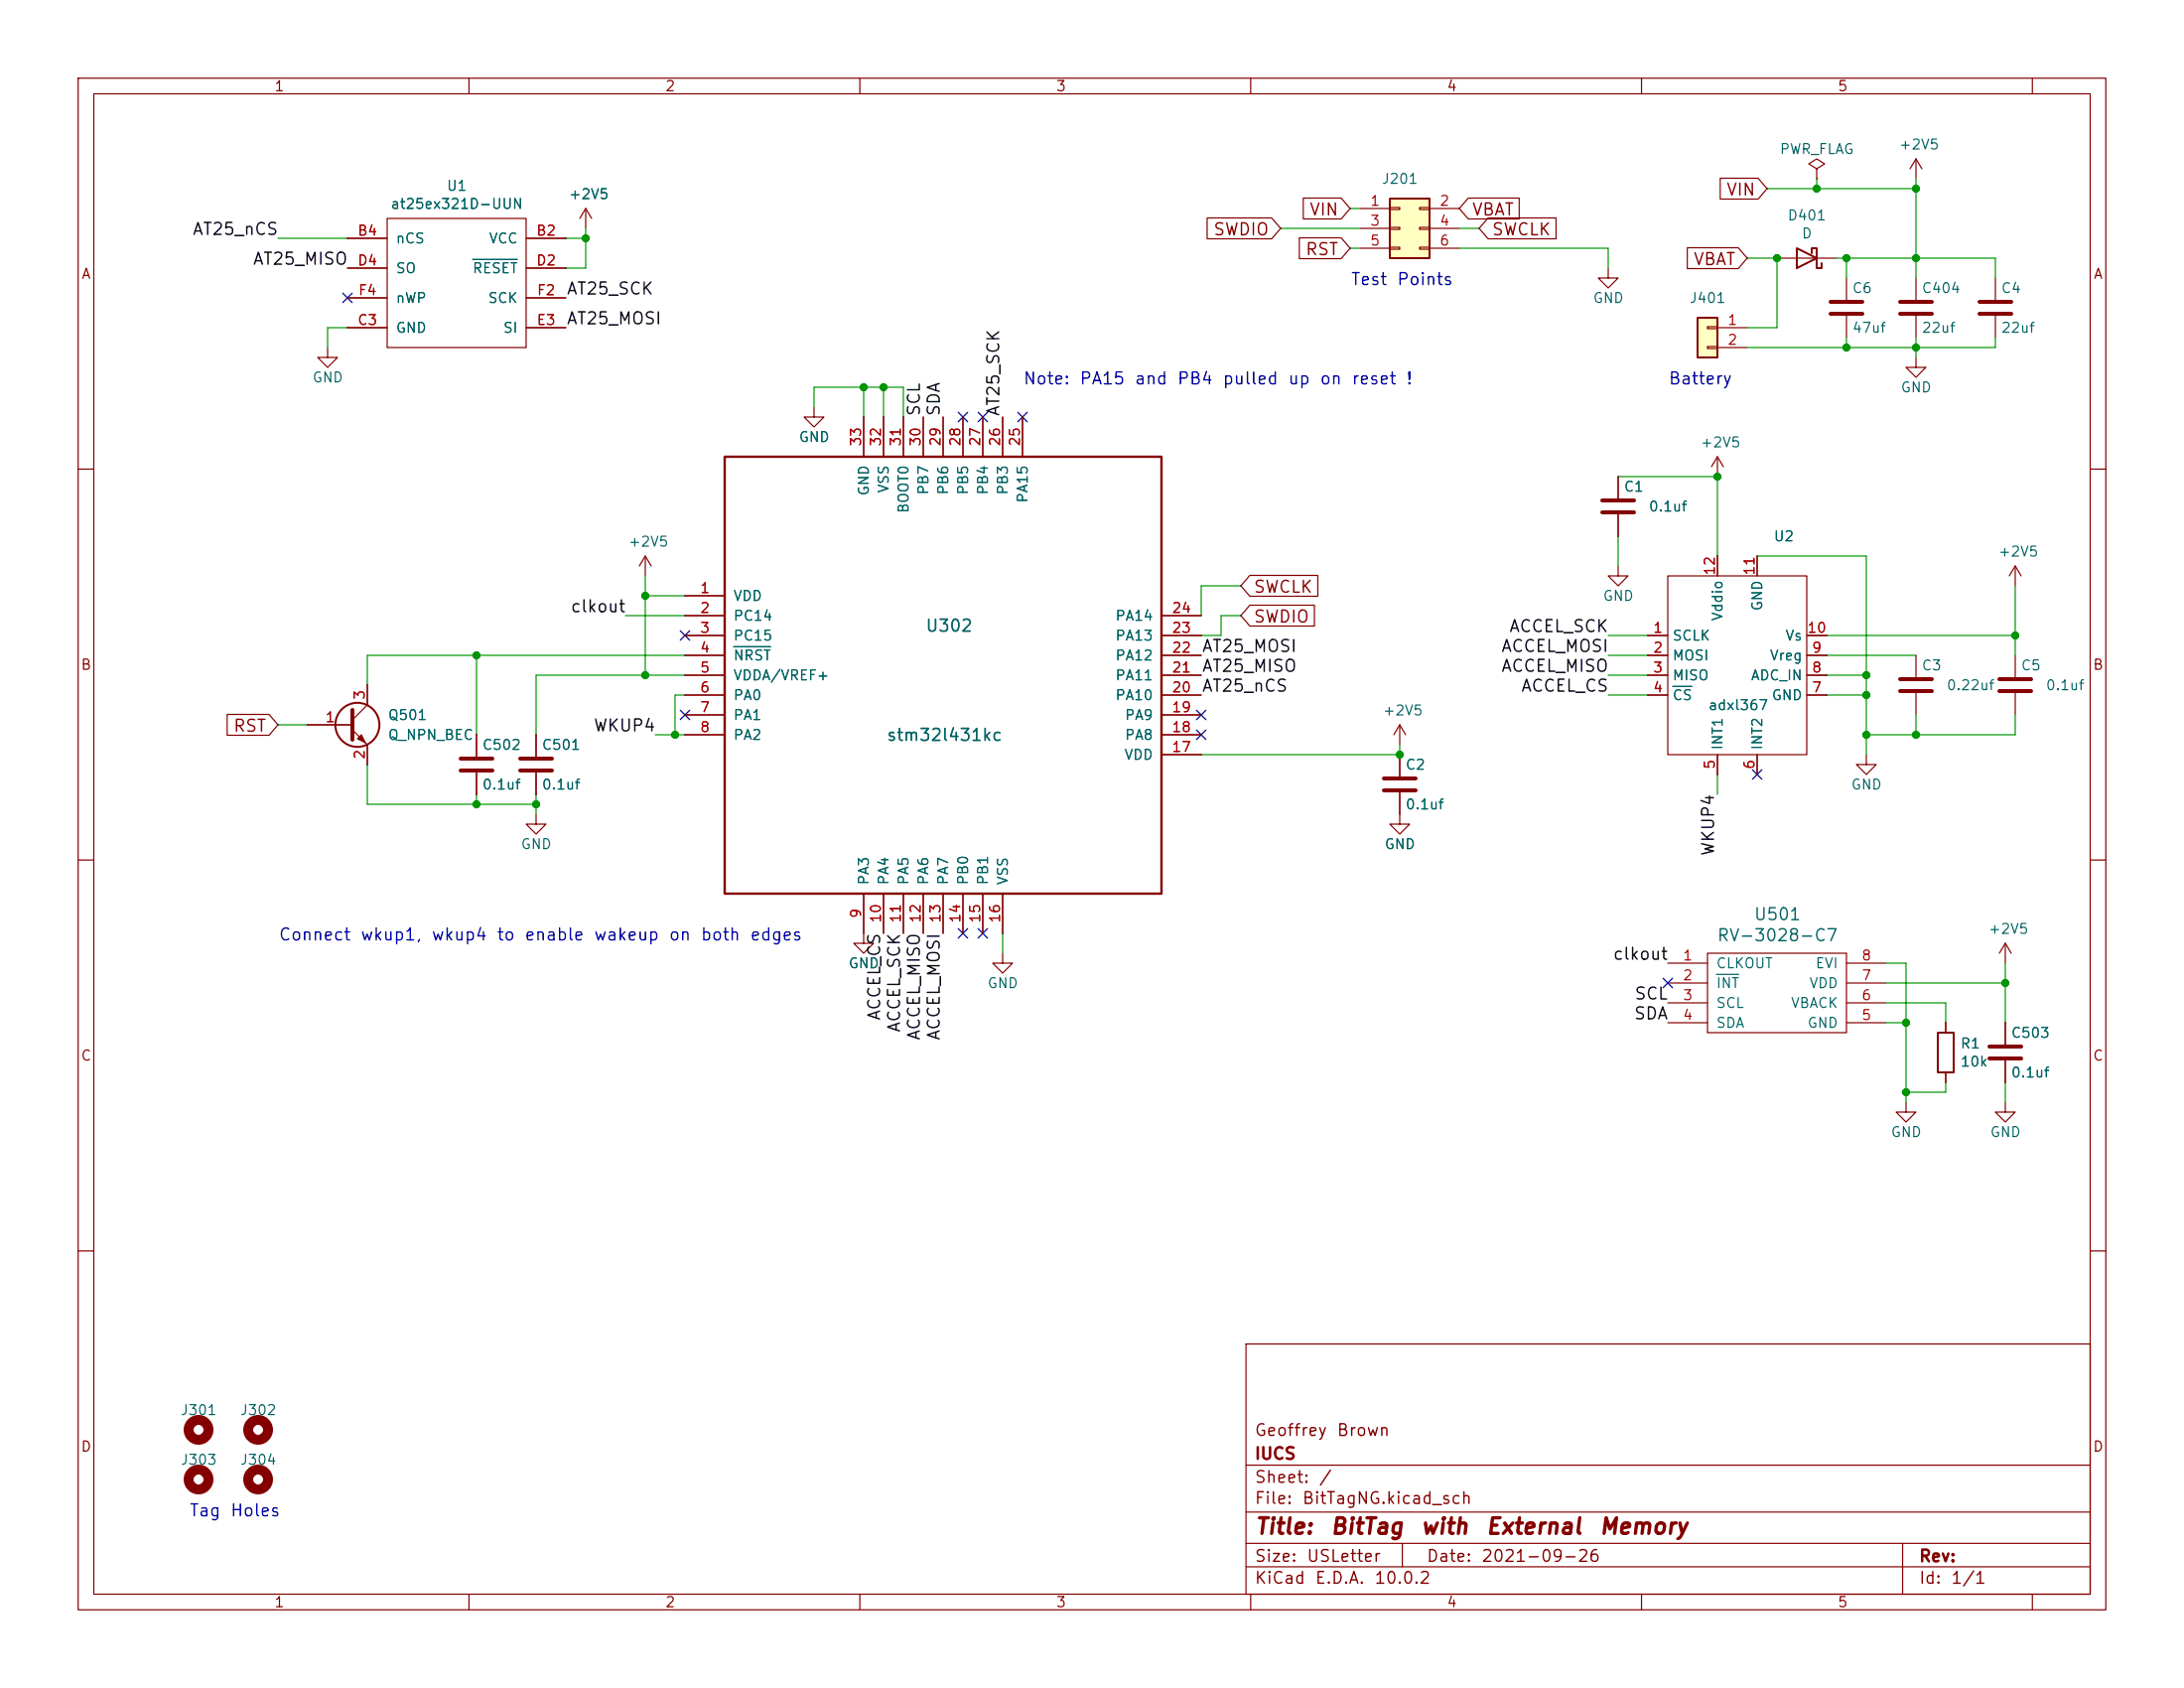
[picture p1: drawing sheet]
<svg xmlns="http://www.w3.org/2000/svg" width="279mm" height="216mm" viewBox="0 0 279 216" stroke-linecap="round" stroke-linejoin="round" font-family="sans-serif">
<g fill="none" stroke="#840000" stroke-width=".15">
<path d="M10 10h259.4v195.9h-259.4zM12 12h255.4v191.9h-255.4zM60 10v2M110 10v2M160 10v2M210 10v2M260 10v2M44.4 30.5h5.1M44.4 34.3h5.1M44.4 38.1h5.1M49.5 27.9h17.8v16.6h-17.8zM67.3 30.5h5.1"/>
<path d="M67.3 34.3h5.1M67.3 38.1h5.1M74.9 26.7l-.7 1.2M74.9 26.7l.8 1.2M74.9 26.7v2.5M205.7 34.3v1.3h1.3l-1.3 1.2-1.2-1.2h1.2M245.1 35.6v2.8M41.9 44.5v1.2h1.3l-1.3 1.3-1.3-1.3h1.3M44.4 41.9h5.1M67.3 41.9h5.1M219.7 58.4l-.8 1.3M219.7 58.4l.8 1.3"/>
<path d="M219.7 58.4v2.6M245.1 40.4v2.8M10 60h2M82.5 71.1l-.7 1.3M82.5 71.1l.8 1.3M82.5 71.1v2.6M207 72.4v1.3h1.3l-1.3 1.2-1.3-1.2h1.3M207 61v2.8M207 65.8v2.8M213.4 73.7h17.7v22.8h-17.7zM219.7 71.1v2.6M224.8 71.1v2.6"/>
<path d="M267.4 60h2M39.4 92.7h5.7M45.1 93.3l1.9 2v2.5M47 87.6v2.6l-1.9 1.9M61 94v2.8M61 98.8v2.8M68.6 94v2.8M68.6 98.8v2.8M179.1 92.7v2.6M179.1 96.5v2.8M179.1 92.7l-.8 1.3M179.1 92.7l.7 1.3"/>
<path d="M210.8 81.3h2.6M210.8 83.8h2.6M210.8 86.4h2.6M210.8 88.9h2.6M219.7 96.5v2.6M224.8 96.5v2.6M231.1 81.3h2.6M231.1 83.8h2.6M231.1 86.4h2.6M231.1 88.9h2.6M238.8 96.5v1.3h1.2l-1.2 1.3-1.3-1.3h1.3M257.8 83.8v2.8"/>
<path d="M257.8 88.6v2.8M10 110h2M68.6 104.1v1.3h1.2l-1.2 1.3-1.3-1.3h1.3M110.5 119.4v1.3h1.3l-1.3 1.2-1.3-1.2h1.3M179.1 101.3v4.1h1.2l-1.2 1.3-1.3-1.3h1.3M267.4 110h2M128.3 121.9v1.3h1.2l-1.2 1.3-1.3-1.3h1.3M10 160h2M159.4 171.9h108v32h-108zM267.4 160h2M159.4 197.4h108M159.4 193.4h108"/>
<path d="M159.4 187.4h108M179.4 197.4v3M243.4 197.4v6.5M60 203.9v2M110 203.9v2M159.4 200.4h108M160 203.9v2M210 203.9v2M260 203.9v2"/>
</g>
<g fill="none" stroke="#840000" stroke-width=".51">
<path d="M243.1 38.6h4M243.1 40.1h4M205 64h4M205 65.5h4M45.1 90.8v3.8M58.9 97h4.1M58.9 98.6h4.1M66.5 97h4.1M66.5 98.6h4.1M177 99.6h4.1M255.8 86.9h4M255.8 88.4h4"/>
<path d="M177 101.1h4.1"/>
</g>
<g fill="none" stroke="#840000" stroke-width="1.3">
<circle cx="25.4" cy="189.2" r="1.27"/>
<circle cx="25.4" cy="182.9" r="1.27"/>
<circle cx="33" cy="189.2" r="1.27"/>
<circle cx="33" cy="182.9" r="1.27"/>
</g>
<path d="M60.5 33.2h5.7M214 87.8h2.4" fill="none" stroke="#006464" stroke-width=".15"/>
<circle cx="45.7" cy="92.7" r="2.82" fill="none" stroke="#840000" stroke-width=".25"/>
<path d="M45.7 94.5l.5-.5 .5 1z" fill="#840000" stroke="#840000" stroke-width=".15"/>
<path d="M177.8 25.4h5.1v7.6h-5.1z" fill="#ffffc2"/>
<path d="M177.8 25.4h5.1v7.6h-5.1zM229.9 31.8l2.5 1.2-2.5 1.3zM231.8 32.4v-.6h.6v2.5h.6v-.6" fill="none" stroke="#840000" stroke-width=".25"/>
<g fill="none" stroke="#840000" stroke-width=".15">
<path d="M174 26.7h3.8M174 29.2h3.8M174 31.8h3.8M177.8 26.5h1.3v.3h-1.3zM177.8 29.1h1.3v.2h-1.3zM177.8 31.6h1.3v.3h-1.3zM181.6 26.5h1.3v.3h-1.3zM181.6 29.1h1.3v.2h-1.3zM181.6 31.6h1.3v.3h-1.3zM182.9 26.7h3.8M182.9 29.2h3.8M182.9 31.8h3.8"/>
<path d="M227.3 33h7.6M232.4 21.6l1-.6-1-.7-1 .7 1 .6v1.3M232.4 22.9h.1M236.2 35.6v2.8M245.1 20.3l-.8 1.3M245.1 20.3l.8 1.3M245.1 20.3v2.6M104.1 52.1v1.2h1.3l-1.3 1.3-1.2-1.3h1.2M236.2 40.4v2.8M245.1 83.8v2.8M245.1 88.6v2.8M256.5 130.8v2.8"/>
<path d="M256.5 135.6v2.8M256.5 141v1.2h1.3l-1.3 1.3-1.2-1.3h1.2"/>
</g>
<path d="M234.2 38.6h4.1M234.2 40.1h4.1M243.1 86.9h4M243.1 88.4h4M254.5 133.9h4.1M254.5 135.4h4.1" fill="none" stroke="#840000" stroke-width=".51"/>
<path d="M217.2 40.6h2.5v5.1h-2.5z" fill="#ffffc2"/>
<path d="M217.2 40.6h2.5v5.1h-2.5zM247.9 132.1h2v5.1h-2z" fill="none" stroke="#840000" stroke-width=".25"/>
<g fill="none" stroke="#840000" stroke-width=".15">
<path d="M44.4 30.5h5.1M44.4 34.3h5.1M44.4 38.1h5.1M67.3 30.5h5.1M67.3 34.3h5.1M67.3 38.1h5.1M154.4 27.9h8.3l1.1 1.3-1.1 1.3h-8.3zM166.2 30.4h5.4l1.1 1.4-1.1 1.3h-5.4zM166.7 25.3h4.9l1.1 1.4-1.1 1.3h-4.9zM187.8 25.3h6.6v2.7h-6.6l-1.1-1.3zM190.4 27.9h8.7v2.6h-8.7l-1.2-1.3zM215.9 31.7h6.5l1.1 1.3-1.1 1.4h-6.5z"/>
<path d="M220.1 22.8h4.8l1.2 1.3-1.2 1.4h-4.8zM255.3 35.6v2.8M44.4 41.9h5.1M67.3 41.9h5.1M110.5 53.3v5.1M113 53.3v5.1M115.6 53.3v5.1M118.1 53.3v5.1M120.6 53.3v5.1M123.2 53.3v5.1M125.7 53.3v5.1M128.3 53.3v5.1"/>
<path d="M130.8 53.3v5.1M218.4 41.8h1.3v.2h-1.3zM218.4 44.3h1.3v.3h-1.3zM219.7 41.9h3.8M219.7 44.5h3.8M245.1 45.7v1.3h1.3l-1.3 1.3-1.3-1.3h1.3M255.3 40.4v2.8M87.6 76.2h5.1M87.6 78.7h5.1M148.6 78.7h5.1M159.9 73.6h8.7v2.7h-8.7l-1.2-1.4zM159.9 77.4h8.3v2.7h-8.3l-1.2-1.4z"/>
<path d="M207 61v2.8M207 65.8v2.8M219.7 71.1v2.6M224.8 71.1v2.6M257.8 72.4l-.8 1.3M257.8 72.4l.8 1.3M257.8 72.4v2.5M29.1 91.4h5.3l1.2 1.3-1.2 1.3h-5.3zM39.4 92.7h5.7M47 87.6v2.6M47 95.3v2.5M61 94v2.8"/>
<path d="M61 98.8v2.8M68.6 94v2.8M68.6 98.8v2.8M87.6 81.3h5.1M87.6 83.8h5.1M87.6 86.4h5.1M87.6 88.9h5.1M87.6 91.4h5.1M87.6 94h5.1M148.6 81.3h5.1M148.6 83.8h5.1M148.6 86.4h5.1"/>
<path d="M148.6 88.9h5.1M148.6 91.4h5.1M148.6 94h5.1M148.6 96.5h5.1M179.1 96.5v2.8M210.8 81.3h2.6M210.8 83.8h2.6M210.8 86.4h2.6M210.8 88.9h2.6M219.7 96.5v2.6M224.8 96.5v2.6M231.1 81.3h2.6"/>
<path d="M231.1 83.8h2.6M231.1 86.4h2.6M231.1 88.9h2.6M110.5 114.3v5.1M113 114.3v5.1M115.6 114.3v5.1M118.1 114.3v5.1M120.6 114.3v5.1M123.2 114.3v5.1M125.7 114.3v5.1M128.3 114.3v5.1M179.1 101.3v2.8"/>
<path d="M213.4 123.2h5M213.4 125.7h5M213.4 128.3h5M213.4 130.8h5M218.4 121.9h17.8v10.2h-17.8zM236.2 123.2h5.1M236.2 125.7h5.1M236.2 128.3h5.1M236.2 130.8h5.1M248.9 130.8v1.3M248.9 137.2v1.2M256.5 120.7l-.7 1.2"/>
<path d="M256.5 120.7l.8 1.2M256.5 120.7v2.5M256.5 130.8v2.8M256.5 135.6v2.8M243.8 141v1.2h1.3l-1.3 1.3-1.2-1.3h1.2"/>
</g>
<path d="M60.5 33.2h5.7M93.9 82.7h4.7M214 87.8h2.4M219.6 124.6h2.8" fill="none" stroke="#006464" stroke-width=".15"/>
<path d="M92.7 58.4h55.9v55.9h-55.9z" fill="none" stroke="#840000" stroke-width=".3"/>
<path d="M253.2 38.6h4.1M253.2 40.1h4.1" fill="none" stroke="#840000" stroke-width=".51"/>
<g fill="none" stroke="#009600" stroke-width=".15">
<path d="M35.6 30.5h8.8M72.4 30.5h2.5M74.9 29.2v5.1h-2.5M163.8 29.2h10.2M172.7 31.8h1.3M172.7 26.7h1.3M186.7 29.2h2.5M186.7 31.8h19v2.5M223.5 33h3.8v8.9h-3.8M226.1 24.1h19M232.4 22.9v1.2M234.9 33h20.4v2.6"/>
<path d="M236.2 33v2.6M245.1 22.9v12.7M44.4 41.9h-2.5v2.6M104.1 52.1v-2.6h11.5v3.8M110.5 49.5v3.8M113 49.5v3.8M236.2 43.2v1.3M245.1 43.2v2.5M255.3 43.2v1.3h-31.8M80 78.7h7.6M82.5 73.7v12.7M82.5 76.2h5.1"/>
<path d="M158.7 78.7h-2.5v2.6h-2.5M158.7 74.9h-5v3.8M207 61h12.7v10.1M207 68.6v3.8M224.8 71.1h14v25.4M257.8 74.9v8.9M35.6 92.7h3.8M47 97.8v5.1h21.6M61 83.8v10.2M83.8 94h3.8M87.6 83.8h-40.6v3.8M87.6 86.4h-19v7.6"/>
<path d="M87.6 88.9h-1.2v5.1M179.1 95.3v1.2h-25.4M205.7 83.8h5.1M205.7 81.3h5.1M205.7 86.4h5.1M205.7 88.9h5.1M219.7 99.1v2.5M233.7 83.8h11.4M233.7 81.3h24.1M233.7 86.4h5.1M233.7 88.9h5.1M245.1 91.4v2.6"/>
<path d="M257.8 91.4v2.6h-19M61 101.6v1.3M68.6 101.6v2.5M128.3 119.4v2.5M241.3 128.3h7.6v2.5M241.3 125.7h15.2M241.3 130.8h2.5M241.3 123.2h2.5v17.8M248.9 138.4v1.3h-5.1M256.5 123.2v7.6M256.5 138.4v2.6"/>
</g>
<g fill="none" stroke="#000084" stroke-width=".15">
<path d="M43.8 37.5l1.3 1.2M45.1 37.5l-1.3 1.2M122.6 52.7l1.2 1.2M123.8 52.7l-1.2 1.2M125.1 52.7l1.2 1.2M126.3 52.7l-1.2 1.2M130.2 52.7l1.2 1.2M131.4 52.7l-1.2 1.2M87 80.7l1.2 1.2M87 90.8l1.2 1.2M88.2 80.7l-1.2 1.2M88.2 90.8l-1.2 1.2"/>
<path d="M153.1 93.4l1.2 1.2M153.1 90.8l1.2 1.2M154.3 90.8l-1.2 1.2M154.3 93.4l-1.2 1.2M224.2 98.5l1.2 1.2M225.4 98.5l-1.2 1.2M122.6 118.8l1.2 1.2M123.8 118.8l-1.2 1.2M125.1 118.8l1.2 1.2M126.3 118.8l-1.2 1.2M212.8 125.1l1.2 1.2M214 125.1l-1.2 1.2"/>
</g>
<g fill="#009600" stroke="#009600" stroke-width=".13">
<circle cx="86.4" cy="94" r=".46"/>
<circle cx="68.6" cy="102.9" r=".46"/>
<circle cx="82.5" cy="86.4" r=".46"/>
<circle cx="61" cy="102.9" r=".46"/>
<circle cx="245.1" cy="33" r=".46"/>
<circle cx="245.1" cy="24.1" r=".46"/>
<circle cx="236.2" cy="33" r=".46"/>
<circle cx="219.7" cy="61" r=".46"/>
<circle cx="245.1" cy="44.5" r=".46"/>
<circle cx="236.2" cy="44.5" r=".46"/>
<circle cx="243.8" cy="130.8" r=".46"/>
<circle cx="243.8" cy="139.7" r=".46"/>
<circle cx="256.5" cy="125.7" r=".46"/>
<circle cx="245.1" cy="94" r=".46"/>
<circle cx="110.5" cy="49.5" r=".46"/>
<circle cx="113" cy="49.5" r=".46"/>
<circle cx="179.1" cy="96.5" r=".46"/>
<circle cx="61" cy="83.8" r=".46"/>
<circle cx="82.5" cy="76.2" r=".46"/>
<circle cx="74.9" cy="30.5" r=".46"/>
<circle cx="238.8" cy="86.4" r=".46"/>
<circle cx="238.8" cy="88.9" r=".46"/>
<circle cx="238.8" cy="94" r=".46"/>
<circle cx="257.8" cy="81.3" r=".46"/>
<circle cx="227.3" cy="33" r=".46"/>
<circle cx="232.4" cy="24.1" r=".46"/>
</g>
<g font-size="2" fill="#840000">
<text x="160.4" y="196.7">Title:</text>
<text x="170.1" y="196.7">BitTag</text>
<text x="181.6" y="196.7">with</text>
<text x="190" y="196.7">External</text>
<text x="204.5" y="196.7">Memory</text>
</g>
<g font-size="1.5" fill="#840000">
<text x="167.4" y="27.9">VIN</text>
<text x="188.2" y="27.9">VBAT</text>
<text x="220.8" y="25.4">VIN</text>
<text x="155.1" y="30.5">SWDIO</text>
<text x="166.9" y="33">RST</text>
<text x="190.8" y="30.5">SWCLK</text>
<text x="216.5" y="34.3">VBAT</text>
<text x="160.3" y="76.2">SWCLK</text>
<text x="160.3" y="80">SWDIO</text>
<text x="29.7" y="94">RST</text>
<text x="160.4" y="184">Geoffrey</text>
<text x="170.9" y="184">Brown</text>
<text x="160.4" y="190">Sheet:</text>
<text x="160.4" y="187">IUCS</text>
<text x="168.6" y="190">/</text>
<text x="160.4" y="192.7">File:</text>
<text x="166.5" y="192.7">BitTagNG.kicad_sch</text>
<text x="160.4" y="202.9">KiCad</text>
<text x="160.4" y="200.1">Size:</text>
<text x="167.1" y="200.1">USLetter</text>
<text x="168.1" y="202.9">E.D.A.</text>
<text x="175.7" y="202.9">10.0.2</text>
<text x="182.4" y="200.1">Date:</text>
<text x="189.4" y="200.1">2021-09-26</text>
<text x="245.4" y="200.1">Rev:</text>
<text x="245.4" y="202.9">Id:</text>
<text x="249.5" y="202.9">1/1</text>
</g>
<g font-size="1.5" fill="#0f0f0f">
<text x="24.5" y="30.4">AT25_nCS</text>
<text x="32.3" y="34.3">AT25_MISO</text>
<text x="72.4" y="38.1">AT25_SCK</text>
<text x="72.4" y="41.9">AT25_MOSI</text>
<text x="118.1" y="53.3" transform="rotate(-90 118.1 53.3)">SCL</text>
<text x="120.6" y="53.3" transform="rotate(-90 120.6 53.3)">SDA</text>
<text x="128.2" y="53.3" transform="rotate(-90 128.2 53.3)">AT25_SCK</text>
<text x="72.9" y="78.7">clkout</text>
<text x="153.7" y="83.8">AT25_MOSI</text>
<text x="191.9" y="83.8">ACCEL_MOSI</text>
<text x="193" y="81.2">ACCEL_SCK</text>
<text x="153.7" y="86.3">AT25_MISO</text>
<text x="153.7" y="88.9">AT25_nCS</text>
<text x="191.9" y="86.3">ACCEL_MISO</text>
<text x="194.5" y="88.9">ACCEL_CS</text>
<text x="75.8" y="93.9">WKUP4</text>
<text x="219.7" y="109.6" transform="rotate(-90 219.7 109.6)">WKUP4</text>
<text x="206.2" y="123.2">clkout</text>
<text x="113" y="130.6" transform="rotate(-90 113 130.6)">ACCEL_CS</text>
<text x="208.9" y="130.8">SDA</text>
<text x="209" y="128.2">SCL</text>
<text x="115.5" y="132.2" transform="rotate(-90 115.5 132.2)">ACCEL_SCK</text>
<text x="118.1" y="133.2" transform="rotate(-90 118.1 133.2)">ACCEL_MISO</text>
<text x="120.6" y="133.2" transform="rotate(-90 120.6 133.2)">ACCEL_MOSI</text>
</g>
<g font-size="1.5" fill="#0000c2">
<text x="172.7" y="36.9">Test</text>
<text x="178.6" y="36.9">Points</text>
<text x="130.8" y="49.6">Note:</text>
<text x="138" y="49.6">PA15</text>
<text x="145" y="49.6">and</text>
<text x="150.5" y="49.6">PB4</text>
<text x="156.3" y="49.6">pulled</text>
<text x="164.7" y="49.6">up</text>
<text x="168.7" y="49.6">on</text>
<text x="172.8" y="49.6">reset</text>
<text x="179.8" y="49.6">!</text>
<text x="213.4" y="49.6">Battery</text>
<text x="35.6" y="120.7">Connect</text>
<text x="46" y="120.7">wkup1,</text>
<text x="55.1" y="120.7">wkup4</text>
<text x="63.4" y="120.7">to</text>
<text x="67" y="120.7">enable</text>
<text x="75.9" y="120.7">wakeup</text>
<text x="85.5" y="120.7">on</text>
<text x="89.5" y="120.7">both</text>
<text x="95.9" y="120.7">edges</text>
<text x="24.1" y="194.3">Tag</text>
<text x="29.4" y="194.3">Holes</text>
</g>
<g font-size="1.5" fill="#006464">
<text x="118.3" y="81.2">U302</text>
<text x="113.3" y="95.1">stm32l431kc</text>
<text x="224.3" y="118.1">U501</text>
<text x="219.6" y="120.8">RV-3028-C7</text>
</g>
<g font-size="1.3" fill="#840000">
<text x="35" y="12">1</text>
<text x="85" y="12">2</text>
<text x="135" y="12">3</text>
<text x="185" y="12">4</text>
<text x="235" y="12">5</text>
<text x="10.3" y="36">A</text>
<text x="267.7" y="36">A</text>
<text x="10.3" y="86">B</text>
<text x="267.7" y="86">B</text>
<text x="10.3" y="136">C</text>
<text x="267.7" y="136">C</text>
<text x="10.3" y="186">D</text>
<text x="267.7" y="186">D</text>
<text x="35" y="205.9">1</text>
<text x="85" y="205.9">2</text>
<text x="135" y="205.9">3</text>
<text x="185" y="205.9">4</text>
<text x="235" y="205.9">5</text>
</g>
<g font-size="1.3" fill="#006464">
<text x="176.7" y="23.8">J201</text>
<text x="227.6" y="20">PWR_FLAG</text>
<text x="242.8" y="19.4">+2V5</text>
<text x="49.9" y="27">at25ex321D-UUN</text>
<text x="57" y="24.7">U1</text>
<text x="72.7" y="25.8">+2V5</text>
<text x="228.6" y="28.5">D401</text>
<text x="50.5" y="31.5">nCS</text>
<text x="50.5" y="35.3">SO</text>
<text x="60.3" y="35.3">RESET</text>
<text x="62.5" y="31.5">VCC</text>
<text x="230.4" y="30.8">D</text>
<text x="50.5" y="39.1">nWP</text>
<text x="62.3" y="39.1">SCK</text>
<text x="203.7" y="39.1">GND</text>
<text x="216" y="39.1">J401</text>
<text x="236.9" y="37.8">C6</text>
<text x="245.8" y="37.8">C404</text>
<text x="255.9" y="37.8">C4</text>
<text x="50.5" y="42.9">GND</text>
<text x="64.3" y="42.9">SI</text>
<text x="236.9" y="42.9">47uf</text>
<text x="245.8" y="42.9">22uf</text>
<text x="255.9" y="42.9">22uf</text>
<text x="39.9" y="49.2">GND</text>
<text x="243.1" y="50.5">GND</text>
<text x="102.1" y="56.9">GND</text>
<text x="217.4" y="57.5">+2V5</text>
<text x="111.5" y="63.5" transform="rotate(-90 111.5 63.5)">GND</text>
<text x="114" y="63.1" transform="rotate(-90 114 63.1)">VSS</text>
<text x="116.5" y="65.7" transform="rotate(-90 116.5 65.7)">BOOT0</text>
<text x="119.1" y="63.4" transform="rotate(-90 119.1 63.4)">PB7</text>
<text x="121.6" y="63.4" transform="rotate(-90 121.6 63.4)">PB6</text>
<text x="124.2" y="63.4" transform="rotate(-90 124.2 63.4)">PB5</text>
<text x="126.7" y="63.4" transform="rotate(-90 126.7 63.4)">PB4</text>
<text x="129.2" y="63.4" transform="rotate(-90 129.2 63.4)">PB3</text>
<text x="131.8" y="64.4" transform="rotate(-90 131.8 64.4)">PA15</text>
<text x="207.7" y="63.2">C1</text>
<text x="210.8" y="65.7">0.1uf</text>
<text x="80.3" y="70.2">+2V5</text>
<text x="226.8" y="69.6">U2</text>
<text x="255.5" y="71.5">+2V5</text>
<text x="93.7" y="77.2">VDD</text>
<text x="205" y="77.2">GND</text>
<text x="93.7" y="79.7">PC14</text>
<text x="93.7" y="82.3">PC15</text>
<text x="142.6" y="82.3">PA13</text>
<text x="142.6" y="79.7">PA14</text>
<text x="213.9" y="82.3">SCLK</text>
<text x="220.7" y="79.5" transform="rotate(-90 220.7 79.5)">Vddio</text>
<text x="225.8" y="78.2" transform="rotate(-90 225.8 78.2)">GND</text>
<text x="228.3" y="82.3">Vs</text>
<text x="93.7" y="84.8">NRST</text>
<text x="93.7" y="87.3">VDDA/VREF+</text>
<text x="93.7" y="89.9">PA0</text>
<text x="142.6" y="89.9">PA10</text>
<text x="142.6" y="87.3">PA11</text>
<text x="142.6" y="84.8">PA12</text>
<text x="213.9" y="84.8">MOSI</text>
<text x="213.9" y="87.3">MISO</text>
<text x="213.9" y="89.9">CS</text>
<text x="223.9" y="87.3">ADC_IN</text>
<text x="226.3" y="84.8">Vreg</text>
<text x="226.6" y="89.9">GND</text>
<text x="245.8" y="86.1">C3</text>
<text x="248.9" y="88.6">0.22uf</text>
<text x="258.5" y="86.1">C5</text>
<text x="261.6" y="88.6">0.1uf</text>
<text x="49.5" y="95">Q_NPN_BEC</text>
<text x="49.5" y="92.4">Q501</text>
<text x="93.7" y="92.4">PA1</text>
<text x="93.7" y="95">PA2</text>
<text x="143.8" y="95">PA8</text>
<text x="143.8" y="92.4">PA9</text>
<text x="176.8" y="91.8">+2V5</text>
<text x="218.4" y="91.1">adxl367</text>
<text x="61.6" y="96.2">C502</text>
<text x="61.6" y="101.3">0.1uf</text>
<text x="69.2" y="96.2">C501</text>
<text x="69.2" y="101.3">0.1uf</text>
<text x="143.7" y="97.5">VDD</text>
<text x="179.7" y="98.8">C2</text>
<text x="220.7" y="96" transform="rotate(-90 220.7 96)">INT1</text>
<text x="225.8" y="96" transform="rotate(-90 225.8 96)">INT2</text>
<text x="236.7" y="101.3">GND</text>
<text x="179.7" y="103.8">0.1uf</text>
<text x="66.5" y="108.9">GND</text>
<text x="111.5" y="113.3" transform="rotate(-90 111.5 113.3)">PA3</text>
<text x="114" y="113.3" transform="rotate(-90 114 113.3)">PA4</text>
<text x="116.5" y="113.3" transform="rotate(-90 116.5 113.3)">PA5</text>
<text x="119.1" y="113.3" transform="rotate(-90 119.1 113.3)">PA6</text>
<text x="121.6" y="113.3" transform="rotate(-90 121.6 113.3)">PA7</text>
<text x="124.2" y="113.3" transform="rotate(-90 124.2 113.3)">PB0</text>
<text x="126.7" y="113.3" transform="rotate(-90 126.7 113.3)">PB1</text>
<text x="129.2" y="113.3" transform="rotate(-90 129.2 113.3)">VSS</text>
<text x="177" y="108.9">GND</text>
<text x="254.3" y="119.8">+2V5</text>
<text x="108.5" y="124.2">GND</text>
<text x="219.5" y="124.2">CLKOUT</text>
<text x="232.2" y="124.2">EVI</text>
<text x="126.2" y="126.7">GND</text>
<text x="219.5" y="126.7">INT</text>
<text x="219.5" y="129.2">SCL</text>
<text x="219.5" y="131.8">SDA</text>
<text x="229" y="129.2">VBACK</text>
<text x="231.1" y="131.8">GND</text>
<text x="231.4" y="126.7">VDD</text>
<text x="250.7" y="134.4">R1</text>
<text x="250.7" y="136.7">10k</text>
<text x="257.2" y="133.1">C503</text>
<text x="257.2" y="138.1">0.1uf</text>
<text x="241.8" y="145.8">GND</text>
<text x="254.5" y="145.8">GND</text>
<text x="23" y="181.3">J301</text>
<text x="30.6" y="181.3">J302</text>
<text x="23" y="187.7">J303</text>
<text x="30.6" y="187.7">J304</text>
</g>
<g font-size="1.3" fill="#a90000">
<text x="175.2" y="26.6">1</text>
<text x="175.2" y="29.2">3</text>
<text x="184.1" y="26.6">2</text>
<text x="184.1" y="29.2">4</text>
<text x="45.6" y="30.5">B4</text>
<text x="45.6" y="34.3">D4</text>
<text x="68.5" y="30.5">B2</text>
<text x="68.5" y="34.3">D2</text>
<text x="175.2" y="31.7">5</text>
<text x="184.1" y="31.7">6</text>
<text x="45.6" y="41.9">C3</text>
<text x="45.7" y="38.1">F4</text>
<text x="68.6" y="41.9">E3</text>
<text x="68.6" y="38.1">F2</text>
<text x="220.9" y="41.9">1</text>
<text x="220.9" y="44.4">2</text>
<text x="110.5" y="57.2" transform="rotate(-90 110.5 57.2)">33</text>
<text x="113" y="57.2" transform="rotate(-90 113 57.2)">32</text>
<text x="115.5" y="57.2" transform="rotate(-90 115.5 57.2)">31</text>
<text x="118.1" y="57.2" transform="rotate(-90 118.1 57.2)">30</text>
<text x="120.6" y="57.2" transform="rotate(-90 120.6 57.2)">29</text>
<text x="123.2" y="57.2" transform="rotate(-90 123.2 57.2)">28</text>
<text x="125.7" y="57.2" transform="rotate(-90 125.7 57.2)">27</text>
<text x="128.2" y="57.2" transform="rotate(-90 128.2 57.2)">26</text>
<text x="130.8" y="57.2" transform="rotate(-90 130.8 57.2)">25</text>
<text x="89.5" y="76.2">1</text>
<text x="219.7" y="73.7" transform="rotate(-90 219.7 73.7)">12</text>
<text x="224.8" y="73.7" transform="rotate(-90 224.8 73.7)">11</text>
<text x="89.5" y="78.7">2</text>
<text x="89.5" y="81.3">3</text>
<text x="89.5" y="83.8">4</text>
<text x="149.8" y="83.8">22</text>
<text x="149.8" y="81.3">23</text>
<text x="149.8" y="78.7">24</text>
<text x="211.4" y="81.3">1</text>
<text x="211.4" y="83.8">2</text>
<text x="231.1" y="81.3">10</text>
<text x="231.7" y="83.8">9</text>
<text x="47" y="89.6" transform="rotate(-90 47 89.6)">3</text>
<text x="89.5" y="86.3">5</text>
<text x="89.5" y="88.9">6</text>
<text x="149.8" y="88.9">20</text>
<text x="149.8" y="86.3">21</text>
<text x="211.4" y="86.3">3</text>
<text x="211.4" y="88.9">4</text>
<text x="231.7" y="88.9">7</text>
<text x="231.7" y="86.3">8</text>
<text x="41.5" y="92.7">1</text>
<text x="89.5" y="91.4">7</text>
<text x="89.5" y="94">8</text>
<text x="149.8" y="94">18</text>
<text x="149.8" y="91.4">19</text>
<text x="47" y="97.2" transform="rotate(-90 47 97.2)">2</text>
<text x="149.8" y="96.5">17</text>
<text x="219.7" y="98.5" transform="rotate(-90 219.7 98.5)">5</text>
<text x="224.8" y="98.5" transform="rotate(-90 224.8 98.5)">6</text>
<text x="110.5" y="117.5" transform="rotate(-90 110.5 117.5)">9</text>
<text x="113" y="118.2" transform="rotate(-90 113 118.2)">10</text>
<text x="115.5" y="118.2" transform="rotate(-90 115.5 118.2)">11</text>
<text x="118.1" y="118.2" transform="rotate(-90 118.1 118.2)">12</text>
<text x="120.6" y="118.2" transform="rotate(-90 120.6 118.2)">13</text>
<text x="123.2" y="118.2" transform="rotate(-90 123.2 118.2)">14</text>
<text x="125.7" y="118.2" transform="rotate(-90 125.7 118.2)">15</text>
<text x="128.2" y="118.2" transform="rotate(-90 128.2 118.2)">16</text>
<text x="215.2" y="123.2">1</text>
<text x="215.2" y="125.7">2</text>
<text x="238.1" y="125.7">7</text>
<text x="238.1" y="123.2">8</text>
<text x="215.2" y="128.2">3</text>
<text x="215.2" y="130.8">4</text>
<text x="238.1" y="130.8">5</text>
<text x="238.1" y="128.2">6</text>
</g>
</svg>
